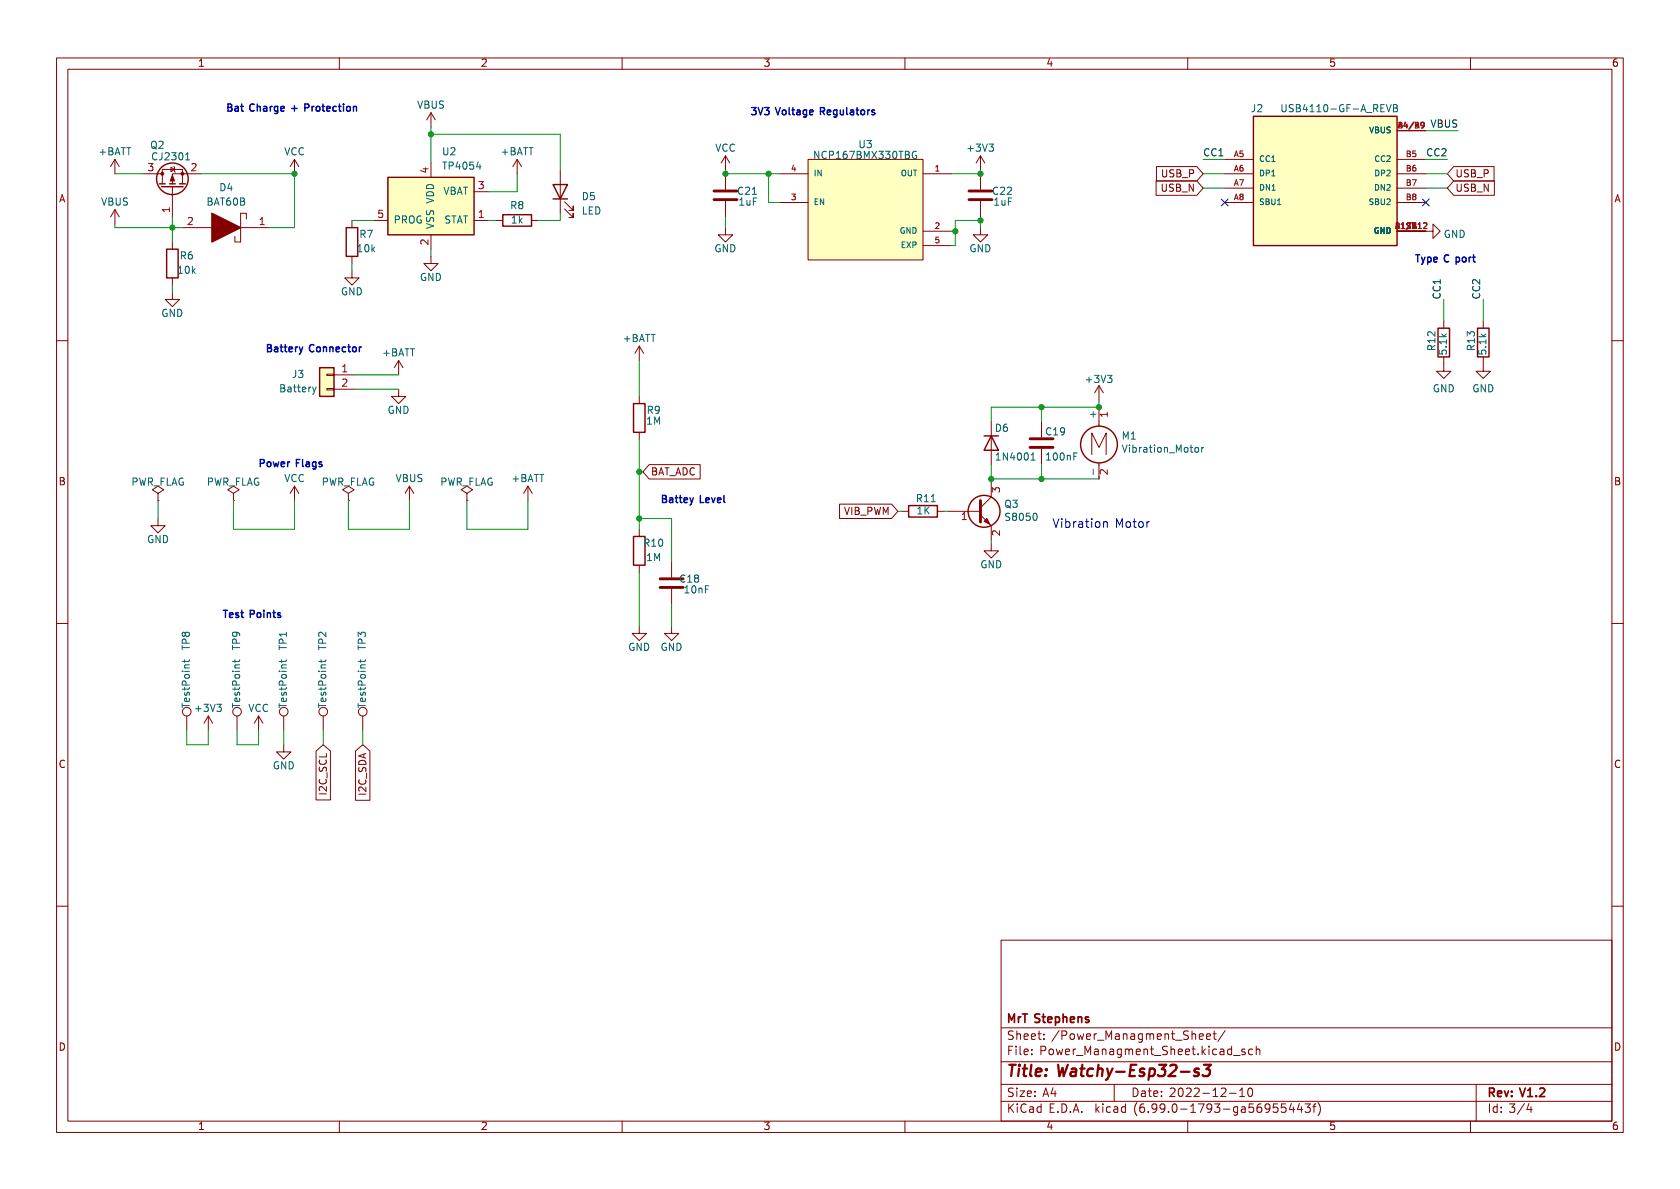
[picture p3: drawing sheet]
<svg xmlns="http://www.w3.org/2000/svg" width="297mm" height="210mm" viewBox="0 0 297 210" stroke-linecap="round" stroke-linejoin="round" font-family="sans-serif">
<g fill="none" stroke="#840000" stroke-width=".18">
<path d="M10 10.2h277v190.1h-277zM12 12.2h273v186.1h-273zM60 10.2v2M76.2 19.9l-.8 1.3M76.2 19.9v2.6M76.2 19.9l.8 1.3M110 10.2v2M160 10.2v2M210 10.2v2M260 10.2v2M20.3 28.2l-.7 1.3M20.3 28.2v2.5"/>
<path d="M20.3 37.1v2.5M20.3 28.2l.8 1.3M20.3 37.1l-.7 1.2M20.3 37.1l.8 1.2M25.4 30.7h3.3M28.7 32.5v-2.5h3.6v2.5M30.2 29.6l.7 .4-.7 .3zM30.5 33v5.3M30.7 29.5l.2 .1v.7l.1 .2M35.6 30.7h-5.1v1.8M43.6 38.7v-1h-1.1v5.1h-1v-1M52.1 28.2l-.8 1.3"/>
<path d="M52.1 28.2v2.5M52.1 28.2l.7 1.3M62.2 39v1.3M66 39h2.6M76.2 28.8v2.6M83.8 39h2.6M83.8 33.9h2.6M87.6 39h1.3M91.4 28.2l-.7 1.3M91.4 28.2v2.5M91.4 28.2l.8 1.3M94 39h1.2"/>
<path d="M99.1 30.1v7.6M99.8 37l1.5 1.5v-.8v.8h-.7M99.8 35.7l1.5 1.5v-.8v.8h-.7M128.3 27.6l-.8 1.2M128.3 27.6v2.5M128.3 30.7v2.8M128.3 35.6v2.7M128.3 27.6l.7 1.2M137.8 30.7h5.1M137.8 35.8h5.1M142.9 28.2h20.3v17.8h-20.3zM163.2 30.7h5.1"/>
<path d="M173.4 27.6l-.8 1.2M173.4 27.6v2.5M173.4 30.7v2.8M173.4 35.6v2.7M173.4 27.6l.7 1.2M204.4 32h7.2l1.1 1.3-1.1 1.2h-7.2zM204.5 29.5h7.1l1.1 1.2-1.1 1.3h-7.1zM216.5 30.7h5.1M216.5 35.8h5.1M216.5 28.2h5.1M216.5 33.3h5.1M247 30.7h5.1"/>
<path d="M247 35.8h5.1M247 23.1h5.1M247 28.2h5.1M247 33.3h5.1M257 32h7.2v2.5h-7.2l-1.1-1.2zM257 29.5h7.2v2.5h-7.2l-1.1-1.3zM30.5 51.7v1.3h1.2l-1.2 1.2-1.3-1.2h1.3M30.5 42.8v1.3M30.5 49.1v1.3M32.4 40.3h5.1M42.5 40.3h5.1M62.2 47.9v1.2h1.3l-1.3 1.3-1.2-1.3h1.2"/>
<path d="M62.2 45.3v1.3M76.2 45.3v1.3h1.3l-1.3 1.3-1.3-1.3h1.3M76.2 41.5v2.6M128.3 40.3v1.2h1.2l-1.2 1.3-1.3-1.3h1.3M163.2 40.9h5.1M163.2 43.4h5.1M173.4 40.3v1.2h1.2l-1.2 1.3-1.3-1.3h1.3M247 40.9h6.4v-1.3l1.2 1.3-1.2 1.3v-1.3M255.3 56.8v1.2M262.3 56.8v1.2M10 60.2h2M57.8 68.7h1.3v.3h-1.3z"/>
<path d="M57.8 66.2h1.3v.2h-1.3zM59.1 66.3h3.8M59.1 68.8h3.8M70.5 68.8v1.3h1.3l-1.3 1.3-1.3-1.3h1.3M70.5 63.7l-.8 1.3M70.5 63.7v2.6M70.5 63.7l.7 1.3M113 61.2v2.5M113 70.1v1.3M113 76.4v1.3M113 61.2l-.7 1.3M113 61.2l.8 1.3"/>
<path d="M175.3 74.5v7.7M184.1 74.5v2.8M184.1 79.4v2.8M194.3 68.2l-.8 1.3M194.3 68.2v2.5M194.3 72v3.4M194.3 68.2l.8 1.3M255.3 63.1v2.6h1.2l-1.2 1.2-1.3-1.2h1.3M262.3 63.1v2.6h1.2l-1.2 1.2-1.3-1.2h1.3M285 60.2h2M27.9 87.2l1.1-.6-1.1-.6-1 .6 1 .6v1.3M27.9 88.5h.1"/>
<path d="M27.9 91.7v1.3h1.3l-1.3 1.2-1.2-1.2h1.2M41.3 87.2l1-.6-1-.6-1 .6 1 .6v1.3M41.3 88.5h.1M52.1 86v2.5M52.1 86l-.8 1.2M52.1 86l.7 1.2M61.6 87.2l1-.6-1-.6-1 .6 1 .6v1.3M61.6 88.5h.1M72.4 86l-.8 1.2M72.4 86v2.5M72.4 86l.8 1.2M82.5 87.2l1.1-.6-1.1-.6-1 .6 1 .6v1.3"/>
<path d="M82.5 88.5h.1M93.3 86l-.7 1.2M93.3 86v2.5M93.3 86l.8 1.2M113 93.6v1.3M113 99.9v1.3M114.8 82.2h9v2.5h-9l-1.1-1.3zM118.7 99.3v2.8M148.4 89.1h9.2l1.1 1.3-1.1 1.3h-9.2zM159.4 90.4h1.3M165.7 90.4h1.3M167.6 90.4h5.8"/>
<path d="M173.4 91.1l1.9 1.9v2.5M175.3 96.1v1.3h1.2l-1.2 1.3-1.3-1.3h1.3M175.3 85.3v2.6l-1.9 1.9M193 80.4v-3.8l1.3 2.5 1.3-2.5v3.8M194.3 81.9v2.8M10 110.2h2M113 110.7v1.3h1.3l-1.3 1.3-1.2-1.3h1.2M118.7 110.7v1.3h1.3l-1.3 1.3-1.2-1.3h1.2M118.7 104.1v2.8M285 110.2h2M33 126.6v2.6M36.8 126.6l-.7 1.3"/>
<path d="M36.8 126.6v2.6M36.8 126.6l.8 1.3M41.9 126.6v2.6M45.7 126.6l-.7 1.3M45.7 126.6v2.6M45.7 126.6l.8 1.3M50.2 131.7v1.3h1.2l-1.2 1.2-1.3-1.2h1.3M50.2 126.6v2.6M55.9 132.8l1.2-1.1 1.3 1.1v8.7h-2.5zM57.1 126.6v2.6M62.9 132.8l1.2-1.1 1.3 1.1v8.7h-2.5zM64.1 126.6v2.6"/>
<path d="M10 160.2h2M177 166.3h108v32h-108zM285 160.2h2M60 198.3v2M110 198.3v2M160 198.3v2M177 194.8h108M177 191.8h108M177 187.8h108M177 181.8h108M185.8 193.4h1M186.5 192.9v1"/>
<path d="M197 191.8v3M210 198.3v2M211.2 182.8l.2 .2v.8M212 183.3l.8-.1-.1-.3-.4-.1-.3 .2 .1 .7h.6M213.3 183.3l.7-.1v-.3l-.5-.1-.2 .2 .1 .7h.6M214.5 182.8h.5M214.7 182.3v1.3l.3 .2M216.6 182.2l-1.3 2M217.4 193.3h1.1M217.6 185.5l.2 .1M217.8 185v1.5M217.8 186.4l-.2 .1"/>
<path d="M218.1 186.6h1.2M219.2 193.9h.8M219.2 192.8l.4-.4v1.5M220.1 185.6l-.3-.1-.3 .2 .1 .2 .5 .2v.3h-.6M220.8 192.5l.2-.1a.81 .81 0 0 1 .6 .6 .81 .81 0 0 1-.3 .8l-.2 .1a.81 .81 0 0 1-.3-1.4zM221.5 185.6l-.5-.1-.2 .3v.4l.1 .2h.6M222.1 185.6l.2-.1 .4 .1 .1 .9M222.1 185v1.5M222.7 195.2h.3M222.8 195.8l.3 .3v.3l-.3 .3M224.5 195.8l-.3 .3h-.4l-.1-.3 .1-.5 .4-.1 .3 .1a.99 .99 0 0 1-.4 1.4h-.3M225.9 195.2h-.7l-.1 .7 .2-.1h.5l.2 .3-.1 .5-.2 .1-.6-.1"/>
<path d="M227.3 195.2h-.7l-.1 .7 .2-.1h.5l.2 .3-.1 .5-.2 .1-.6-.1M228.3 195.1l-.3 1.1h.9M228.7 195.7v1M229.7 195.1l-.3 1.1h.9M230.1 195.7v1M230.7 195.2h1l-.5 .6 .4 .1v.7l-.2 .1h-.4l-.3-.1M232.1 195.7h.6M232.7 195.2l-.4 .2v1.3M233 195a1.72 1.72 0 0 1 0 2.3M260 198.3v2M261 191.8v6.5M269.5 195.1l-1.2 2"/>
<path d="M270.3 195.1l-.3 1.1h.9M270.7 195.7v1"/>
<circle cx="33" cy="125.9" r=".76"/>
<circle cx="41.9" cy="125.9" r=".76"/>
<circle cx="50.2" cy="125.9" r=".76"/>
<circle cx="57.1" cy="125.9" r=".76"/>
<circle cx="64.1" cy="125.9" r=".76"/>
</g>
<path d="M192.3 179.8l.2 .1M192.3 180.3l.2 .2-.2 .3M273 192.5l.1 .2-.1 .3-.8 .9h.9" fill="none" stroke="#840000" stroke-width=".3"/>
<path d="M208.8 189.5h1.5M212 189.1a.49 .49 0 0 0-.8 .2l.1 .2 .4 .1 .3 .3-.2 .3-.2 .1-.5-.1M212.8 188.3h1.3l-.8 .8h.3l.3 .1v.7l-.1 .2-.3 .2h-.6l-.3-.2" fill="none" stroke="#840000" stroke-width=".4"/>
<g fill="none" stroke="#006464" stroke-width=".18">
<path d="M226.7 18.5v1l.2 .3h.2M246.4 18.5h.4l.2 .2-.2 .4 .2 .1 .1 .3-.2 .3h-.5zM246.4 19.1h.4M32.8 28.3h.7M161.8 27.5h.3v.4l-.3 .1M161.9 26.7l.1 .1M55.9 68.4l-.3 .9M212.5 79.1v.9M212.8 79.1l-.3 .3M182.3 81.4h.7M32.6 116.7v.4M33.5 116.7l-.1 .2"/>
<path d="M41.5 116.7v.4M42.4 116.7l-.1 .2M49.8 116.7v.4M50.6 116.7v.2M56.8 116.7v.4M57.6 116.7v.2M63.8 116.7v.4M64.6 116.7l-.1 .2"/>
</g>
<g fill="#ffffc2" stroke="#ffffc2" stroke-width=".18">
<path d="M142.9 28.2h20.3v17.8h-20.3z"/>
<path d="M221.6 20.6h25.4v22.8h-25.4z"/>
<path d="M68.6 31.4h15.2v10.1h-15.2z"/>
<path d="M56.5 65h2.6v5.1h-2.6z"/>
</g>
<g fill="none" stroke="#840000" stroke-width=".25">
<path d="M28.2 32.5h1M28.6 33h3.8M30 32.5h1M31.7 32.5h1.1M68.6 31.4h15.2v10.1h-15.2zM88.9 38h5.1v2h-5.1zM97.8 32.6h2.5l-1.2 2.6zM97.8 35.2h2.5M221.6 20.6h25.4v22.8h-25.4zM29.5 44.1h2v5h-2zM61.2 40.3h2v5h-2zM254.3 58h2v5.1h-2z"/>
<path d="M261.2 58h2.1v5.1h-2.1zM56.5 65h2.6v5.1h-2.6zM112 71.4h2v5h-2zM174 77.1h2.5M175.3 77.1l1.2 2.5h-2.5zM112 94.9h2v5h-2zM160.7 89.4h5v2h-5z"/>
<circle cx="30.5" cy="31.6" r="2.79"/>
<circle cx="194.3" cy="78.6" r="3.3"/>
<circle cx="174" cy="90.4" r="2.82"/>
</g>
<path d="M247.1 39.4l-.4 1M252.2 39.4v.4l-.5 .6h.6" fill="none" stroke="#a90000" stroke-width=".18"/>
<path d="M126.2 33.8h4.1M126.2 35.3h4.1M171.3 33.8h4.1M171.3 35.3h4.1M182.1 79.1h4.1M182.1 77.6h4.1M173.4 88.5v3.8M116.7 103.9h4.1M116.7 102.4h4.1" fill="none" stroke="#840000" stroke-width=".51"/>
<g fill="#840000" stroke="#840000" stroke-width=".18">
<path d="M174 92.2l.5-.5 .5 1z"/>
<path d="M30.5 31l.4 1h-.8z"/>
<circle cx="32.3" cy="30.7" r=".25"/>
<circle cx="28.7" cy="30.7" r=".25"/>
</g>
<path d="M37.5 37.7l5 2.6-5 2.5z" fill="#840000" stroke="#840000" stroke-width=".25"/>
<g fill="none" stroke="#0000c2" stroke-width=".25">
<path d="M60.7 18.4v.1M60.7 18.8v.9M61.3 18.9l.2-.1 .4 .1v.5l-.1 .2-.3 .1-.2-.2zM62.5 18.9l.2-.1 .3 .1v.8M62.5 18.8v.9M153.4 19.4v.9M153.8 19.4l-.4 .3M154.6 19.5l-.3-.1-.2 .2 .1 .2 .4 .1v.3h-.5M260.4 45.5h.4M260.5 46.1l.3 .2M63.5 61.4v.8M63.9 61.4l-.4 .2"/>
<path d="M56.6 82.1l.3 .1v.1l-.1 .2h-.3M56.6 81.7h.3M128 87.6v1.1l.2 .2M49.4 108.8l.2 .1-.2 .3M49.4 108.3l.2 .1"/>
</g>
<path d="M201.4 92.4l.2-.2 .5 .2v.6l-.1 .2-.4 .1-.2-.2zM202.8 92.2v1.1M203.2 92.2l-.3 .1-.1 .2" fill="none" stroke="#0000c2" stroke-width=".18"/>
<g fill="none" stroke="#009600" stroke-width=".18">
<path d="M20.3 30.7h5.1M20.3 39.6v.7h12.1M30.5 38.3v4.5M35.6 30.7h16.5v9.6h-4.5M62.2 39h3.8M76.2 22.5v6.3M76.2 23.7h22.9v6.4M86.4 39h1.2M91.4 30.7v3.2h-5M99.1 37.7v1.3h-3.9M128.3 30.1v.6h9.5M128.3 38.3v2"/>
<path d="M135.9 30.7v5.1h1.9M173.4 30.1v.6h-5.1M173.4 38.3v2M173.4 39h-4.5v4.4h-.6M212.7 28.2h3.8M212.7 30.7h3.8M212.7 33.3h3.8M252.1 28.2h3.8M252.1 23.1h5.7M252.1 30.7h3.8M252.1 33.3h3.8M30.5 50.4v1.3"/>
<path d="M62.2 46.6v1.3M76.2 44.1v1.2M168.3 40.9h.6M255.3 53v3.8M262.3 53v3.8M62.9 68.8h7.6M62.9 66.3h7.6M113 63.7v6.4M113 77.7v15.9M184.1 72v2.5M194.3 70.7v1.3h-19v2.5M27.9 88.5v3.2"/>
<path d="M41.3 88.5v5.1h10.8v-5.1M61.6 88.5v5.1h10.8v-5.1M82.5 88.5v5.1h10.8v-5.1M113 83.4h.7M113 91.7h5.7v7.6M158.7 90.4h.7M167 90.4h.6M175.3 84.7h19M175.3 82.2v3.1M175.3 95.5v.6M184.1 82.2v2.5M113 101.2v9.5"/>
<path d="M118.7 106.9v3.8M33 129.2v2.5h3.8v-2.5M41.9 129.2v2.5h3.8v-2.5M50.2 129.2v2.5M57.1 129.2v2.5M64.1 129.2v2.5"/>
</g>
<path d="M215.9 35.2l1.2 1.2M217.1 35.2l-1.2 1.2M251.5 35.2l1.2 1.2M252.7 35.2l-1.2 1.2" fill="none" stroke="#000084" stroke-width=".18"/>
<g fill="#009600" stroke="#009600" stroke-width=".18">
<circle cx="113" cy="83.4" r=".46"/>
<circle cx="173.4" cy="30.7" r=".46"/>
<circle cx="128.3" cy="30.7" r=".46"/>
<circle cx="168.9" cy="40.9" r=".46"/>
<circle cx="135.9" cy="30.7" r=".46"/>
<circle cx="113" cy="91.7" r=".46"/>
<circle cx="76.2" cy="23.7" r=".46"/>
<circle cx="30.5" cy="40.3" r=".46"/>
<circle cx="52.1" cy="30.7" r=".46"/>
<circle cx="173.4" cy="39" r=".46"/>
<circle cx="184.1" cy="84.7" r=".46"/>
<circle cx="194.3" cy="72" r=".46"/>
<circle cx="184.1" cy="72" r=".46"/>
<circle cx="175.3" cy="84.7" r=".46"/>
</g>
<text font-size="2.8" fill="#840000" x="178" y="190.6">Title: Watchy-Esp32-s3</text>
<text font-size="2.1" fill="#0000c2" x="186.1" y="93.6">Vibration Motor</text>
<g font-size="2.1" fill="#840000">
<text x="178" y="184">Sheet: /Power_Managment_Sheet/</text>
<text x="178" y="181">MrT Stephens</text>
<text x="178" y="186.7">File: Power_Managment_Sheet.kicad_sch</text>
<text x="178" y="196.9">KiCad E.D.A. kicad (6.99.0-1793-ga56955443f)</text>
<text x="178" y="194.1">Size: A4</text>
<text x="200" y="194.1">Date: 2022-12-10</text>
<text x="263" y="194.1">Rev: V1.2</text>
<text x="263" y="196.9">Id: 3/4</text>
</g>
<g font-size="1.8" fill="#840000">
<text x="35" y="11.9">1</text>
<text x="85" y="11.9">2</text>
<text x="135" y="11.9">3</text>
<text x="185" y="11.9">4</text>
<text x="235" y="11.9">5</text>
<text x="285" y="11.9">6</text>
<text x="10.3" y="35.9">A</text>
<text x="205.3" y="34">USB_N</text>
<text x="205.4" y="31.5">USB_P</text>
<text x="257.3" y="34">USB_N</text>
<text x="257.3" y="31.5">USB_P</text>
<text x="285.3" y="35.9">A</text>
<text x="10.3" y="85.9">B</text>
<text x="115.1" y="84.2">BAT_ADC</text>
<text x="285.3" y="85.9">B</text>
<text x="149.1" y="91.1">VIB_PWM</text>
<text x="10.3" y="135.9">C</text>
<text x="285.3" y="135.9">C</text>
<text x="57.9" y="140.4" transform="rotate(-90 57.9 140.4)">I2C_SCL</text>
<text x="64.9" y="140.6" transform="rotate(-90 64.9 140.6)">I2C_SDA</text>
<text x="10.3" y="185.9">D</text>
<text x="285.3" y="185.9">D</text>
<text x="35" y="199.9">1</text>
<text x="85" y="199.9">2</text>
<text x="135" y="199.9">3</text>
<text x="185" y="199.9">4</text>
<text x="235" y="199.9">5</text>
<text x="285" y="199.9">6</text>
</g>
<g font-size="1.8" fill="#0000c2">
<text x="40" y="19.9">Bat Charge + Protection</text>
<text x="132.7" y="20.6">3V3 Voltage Regulators</text>
<text x="250.2" y="46.6">Type C port</text>
<text x="47" y="62.5">Battery Connector</text>
<text x="45.7" y="82.8">Power Flags</text>
<text x="116.8" y="89.1">Battey Level</text>
<text x="39.4" y="109.5">Test Points</text>
</g>
<g font-size="1.8" fill="#006464">
<text x="73.7" y="19.3">VBUS</text>
<text x="221.3" y="19.9">J2</text>
<text x="227.6" y="19.9">USB4110-GF-A_REVB</text>
<text x="17.4" y="27.6">+BATT</text>
<text x="26.6" y="26.4">Q2</text>
<text x="27.2" y="28.4">CJ2301</text>
<text x="50.2" y="27.6">VCC</text>
<text x="78.3" y="27.6">U2</text>
<text x="88.6" y="27.6">+BATT</text>
<text x="126.4" y="26.9">VCC</text>
<text x="144.4" y="28.2">NCP167BMX330TBG</text>
<text x="151.9" y="26.3">U3</text>
<text x="171.3" y="26.9">+3V3</text>
<text x="38.9" y="33.9">D4</text>
<text x="78" y="34.5">VBAT</text>
<text x="78.6" y="30.1">TP4054</text>
<text x="103" y="35.5">D5</text>
<text x="130.5" y="34.5">C21</text>
<text x="175.6" y="34.5">C22</text>
<text x="17.9" y="36.4">VBUS</text>
<text x="36.6" y="36.4">BAT60B</text>
<text x="69.6" y="39.6">PROG</text>
<text x="76.8" y="40.5" transform="rotate(-90 76.8 40.5)">VSS VDD</text>
<text x="78.2" y="39.6">STAT</text>
<text x="90.3" y="37.1">R8</text>
<text x="90.5" y="39.6">1k</text>
<text x="102.8" y="38">LED</text>
<text x="130.7" y="36.4">1uF</text>
<text x="175.8" y="36.4">1uF</text>
<text x="31.9" y="46">R6</text>
<text x="63.3" y="44.7">10k</text>
<text x="63.6" y="42.2">R7</text>
<text x="126.3" y="44.7">GND</text>
<text x="171.4" y="44.7">GND</text>
<text x="255.2" y="42.2">GND</text>
<text x="31.5" y="48.5">10k</text>
<text x="60.2" y="52.3">GND</text>
<text x="74.2" y="49.8">GND</text>
<text x="28.5" y="56.1">GND</text>
<text x="67.6" y="63.1">+BATT</text>
<text x="110.2" y="60.6">+BATT</text>
<text x="253.9" y="61.9" transform="rotate(-90 253.9 61.9)">R12</text>
<text x="255.9" y="62.6" transform="rotate(-90 255.9 62.6)">5.1k</text>
<text x="260.9" y="61.9" transform="rotate(-90 260.9 61.9)">R13</text>
<text x="262.9" y="62.6" transform="rotate(-90 262.9 62.6)">5.1k</text>
<text x="49.7" y="69.5">Battery</text>
<text x="51.7" y="66.9">J3</text>
<text x="192.2" y="67.8">+3V3</text>
<text x="253.3" y="69.5">GND</text>
<text x="260.3" y="69.5">GND</text>
<text x="68.5" y="73.3">GND</text>
<text x="114.3" y="75.2">1M</text>
<text x="114.4" y="73.3">R9</text>
<text x="176" y="76.4">D6</text>
<text x="185" y="77.1">C19</text>
<text x="194.1" y="73.8" transform="rotate(-90 194.1 73.8)">+</text>
<text x="198.4" y="77.8">M1</text>
<text x="176.5" y="81.5">1N4001</text>
<text x="185.2" y="81.5">100nF</text>
<text x="194.1" y="83.7" transform="rotate(-90 194.1 83.7)">-</text>
<text x="198.9" y="80.1">Vibration_Motor</text>
<text x="23" y="86">PWR_FLAG</text>
<text x="36.3" y="86">PWR_FLAG</text>
<text x="50.2" y="85.3">VCC</text>
<text x="56.6" y="86">PWR_FLAG</text>
<text x="69.9" y="85.3">VBUS</text>
<text x="77.6" y="86">PWR_FLAG</text>
<text x="90.5" y="85.3">+BATT</text>
<text x="162.1" y="88.9">R11</text>
<text x="177.7" y="89.9">Q3</text>
<text x="162.2" y="91.1">1K</text>
<text x="178" y="92.2">S8050</text>
<text x="26" y="96.1">GND</text>
<text x="113.9" y="96.8">R10</text>
<text x="114.3" y="99.3">1M</text>
<text x="173.3" y="100.6">GND</text>
<text x="120.3" y="103.1">C18</text>
<text x="121.1" y="105">10nF</text>
<text x="33.7" y="114.9" transform="rotate(-90 33.7 114.9)">TP8</text>
<text x="42.5" y="114.9" transform="rotate(-90 42.5 114.9)">TP9</text>
<text x="50.8" y="114.9" transform="rotate(-90 50.8 114.9)">TP1</text>
<text x="57.8" y="114.9" transform="rotate(-90 57.8 114.9)">TP2</text>
<text x="64.8" y="114.9" transform="rotate(-90 64.8 114.9)">TP3</text>
<text x="111" y="115.2">GND</text>
<text x="116.8" y="115.2">GND</text>
<text x="33.7" y="124.9" transform="rotate(-90 33.7 124.9)">TestPoint</text>
<text x="34.7" y="126">+3V3</text>
<text x="42.5" y="124.9" transform="rotate(-90 42.5 124.9)">TestPoint</text>
<text x="43.9" y="126">VCC</text>
<text x="50.8" y="124.9" transform="rotate(-90 50.8 124.9)">TestPoint</text>
<text x="57.8" y="124.9" transform="rotate(-90 57.8 124.9)">TestPoint</text>
<text x="64.8" y="124.9" transform="rotate(-90 64.8 124.9)">TestPoint</text>
<text x="48.2" y="136.1">GND</text>
</g>
<g font-size="1.8" fill="#0f0f0f">
<text x="252.9" y="22.8">VBUS</text>
<text x="212.7" y="27.8">CC1</text>
<text x="252.4" y="27.8">CC2</text>
<text x="254.9" y="53" transform="rotate(-90 254.9 53)">CC1</text>
<text x="261.9" y="53" transform="rotate(-90 261.9 53)">CC2</text>
</g>
<g font-size="1.8" fill="#a90000">
<text x="26.2" y="30.5">3</text>
<text x="33.8" y="30.5">2</text>
<text x="75.9" y="30.6" transform="rotate(-90 75.9 30.6)">4</text>
<text x="84.6" y="33.6">3</text>
<text x="30.2" y="37.6" transform="rotate(-90 30.2 37.6)">1</text>
<text x="33.2" y="40">2</text>
<text x="45.9" y="40">1</text>
<text x="66.8" y="38.7">5</text>
<text x="84.6" y="38.7">1</text>
<text x="75.9" y="43.3" transform="rotate(-90 75.9 43.3)">2</text>
<text x="60.5" y="66">1</text>
<text x="60.5" y="68.6">2</text>
<text x="195.8" y="73.8" transform="rotate(-90 195.8 73.8)">1</text>
<text x="195.8" y="83.9" transform="rotate(-90 195.8 83.9)">2</text>
<text x="176.8" y="87.1" transform="rotate(-90 176.8 87.1)">3</text>
<text x="170" y="91.9">1</text>
<text x="176.8" y="94.7" transform="rotate(-90 176.8 94.7)">2</text>
</g>
<g font-size="1.4" fill="#006464">
<text x="242.1" y="23.6">VBUS</text>
<text x="222.6" y="28.7">CC1</text>
<text x="243.2" y="28.7">CC2</text>
<text x="143.9" y="31.2">IN</text>
<text x="159.2" y="31.2">OUT</text>
<text x="222.6" y="31.2">DP1</text>
<text x="222.6" y="33.8">DN1</text>
<text x="243.2" y="33.8">DN2</text>
<text x="243.2" y="31.2">DP2</text>
<text x="143.9" y="36.3">EN</text>
<text x="159" y="41.4">GND</text>
<text x="222.6" y="36.3">SBU1</text>
<text x="242.2" y="36.3">SBU2</text>
<text x="242.9" y="41.4">GND</text>
<text x="159.3" y="43.9">EXP</text>
</g>
<g font-size="1.4" fill="#a90000">
<text x="247.5" y="22.9">B4/A9</text>
<text x="218.2" y="27.9">A5</text>
<text x="248.7" y="27.9">B5</text>
<text x="139.9" y="35.6">3</text>
<text x="139.9" y="30.5">4</text>
<text x="165.3" y="30.5">1</text>
<text x="218.2" y="30.5">A6</text>
<text x="218.2" y="33">A7</text>
<text x="218.2" y="35.6">A8</text>
<text x="248.7" y="30.5">B6</text>
<text x="248.7" y="33">B7</text>
<text x="248.7" y="35.6">B8</text>
<text x="165.3" y="40.6">2</text>
<text x="247.2" y="40.6">B1/A12</text>
<text x="248.7" y="40.6">S1</text>
<text x="249.6" y="40.6">2</text>
<text x="165.3" y="43.2">5</text>
</g>
</svg>
